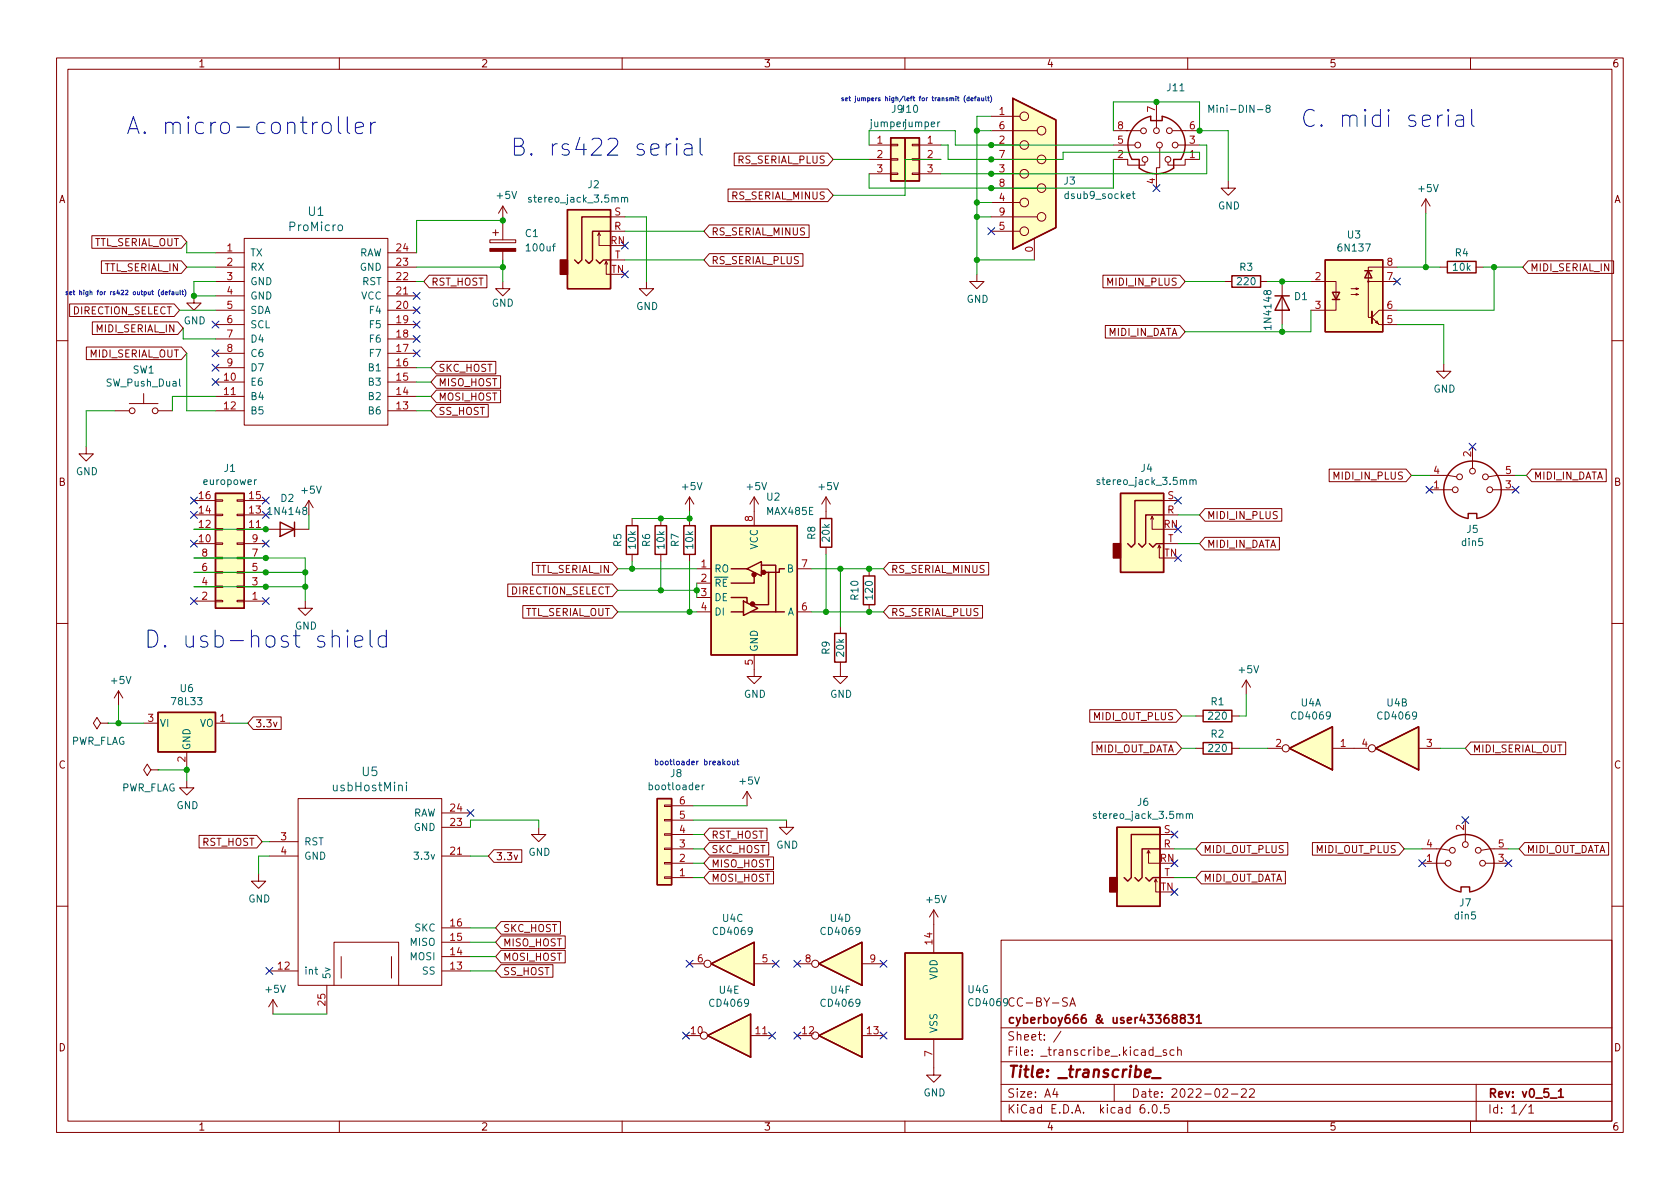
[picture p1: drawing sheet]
<svg xmlns="http://www.w3.org/2000/svg" width="297mm" height="210mm" viewBox="0 0 297 210" stroke-linecap="round" stroke-linejoin="round" font-family="sans-serif">
<g fill="none" stroke="#840000" stroke-width=".18">
<path d="M10 10.2h277v190.1h-277zM12 12.2h273v186.1h-273zM60 10.2v2M110 10.2v2M160 10.2v2M204.5 18v4.6M210 10.2v2M260 10.2v2M88.9 36.4v2.6M88.9 39.6v2.8M88.9 36.4l-.8 1.3M88.9 36.4l.8 1.3"/>
<path d="M107.9 38.3h2.6M125.4 39.8h17.7v2.2h-17.7l-.9-1.1zM128.7 33.4h17.7l.9 1.1-.9 1.1h-17.7zM129.8 27.1h16.6l.9 1.1-.9 1.1h-16.6zM153.7 30.7h3.8M153.7 28.2h3.8M153.7 25.6h3.8M157.5 30.6h1.2v.3h-1.2zM157.5 28.1h1.2v.2h-1.2zM157.5 25.5h1.2v.3h-1.2zM161.3 30.6h1.3v.3h-1.3zM161.3 28.1h1.3v.2h-1.3z"/>
<path d="M161.3 25.5h1.3v.3h-1.3zM162.6 30.7h3.8M162.6 28.2h3.8M162.6 25.6h3.8M175.3 38.3h8.1M175.3 35.8h5M175.3 33.3h8.1M175.3 30.7h5M175.3 28.2h8.1M175.3 25.6h5M175.3 23.1h8.1M175.3 20.6h5"/>
<path d="M196.8 28.2h2.6v1h3v-.5M196.8 25.6h3.9M196.8 23.1h4.9M204.5 30.7v2.6M205.1 26.2v3.5h-.6v1.1M207.3 23.1h4.8M208.3 25.6h3.8M212.1 28.2h-2.6v1h-3v-.5M217.2 32v1.3h1.2l-1.2 1.2-1.3-1.2h1.3M252.1 35.2l-.8 1.2M252.1 35.2v2.5M252.1 35.2l.8 1.2"/>
<path d="M12.3 53.7h18.5l.9 1.2-.9 1.1h-18.5zM16.2 41.7h15.9l.9 1.1-.9 1.1h-15.9zM16.3 56.9h15.1l1 1.1-1 1.1h-15.1zM17.9 46.1h14.2l.9 1.1-.9 1.1h-14.2zM34.3 52.3v1.3h1.3l-1.3 1.3-1.3-1.3h1.3M38.1 44.7h5.1M38.1 59.9h5.1M38.1 57.4h5.1M38.1 47.2h5.1M38.1 54.9h5.1M38.1 52.3h5.1M38.1 49.8h5.1"/>
<path d="M43.2 42.2h25.4v33h-25.4zM68.6 44.7h5.1M68.6 59.9h5.1M68.6 57.4h5.1M68.6 47.2h5.1M68.6 54.9h5.1M68.6 52.3h5.1M68.6 49.8h5.1M75.9 48.7h10.2v2.2h-10.2l-1-1.1zM86.6 42.4h4.6v.5h-4.6zM87.1 41.1h1M87.6 40.6v1.1"/>
<path d="M88.9 49.8v1.2h1.3l-1.3 1.3-1.3-1.3h1.3M88.9 44.4v2.8M105.7 41.7l.2-.6v2.3h2M105.9 41.1l.3 .6M106.9 46.7l.3-.5v2.3h.7M107.2 46.2l.2 .5M107.9 40.9h2.6M107.9 46h2.6M114.3 49.8v1.2h1.3l-1.3 1.3-1.3-1.3h1.3M125.4 44.9h16.6v2.2h-16.6l-.9-1.1zM172.7 48.5v1.3h1.3l-1.3 1.2-1.3-1.2h1.3M175.3 40.9h5"/>
<path d="M182.9 42.2v3.8M195 48.7h13.6l.9 1.1-.9 1.1h-13.6zM195.4 57.6h13.2l.9 1.1-.9 1.1h-13.2zM216.5 49.8h1.3M222.9 49.8h1.3M226.7 49.8v7.6M231.8 49.8h4.4v5.1h-4.4M238.9 52.1h1.3l-.4 .1v-.3l.4 .2M238.9 51h1.3l-.4 .2v-.3l.4 .1M241.9 49.8h5.1M242.7 56.3l1.1 1.1h3.2M243.2 57l.3-.2 .2 .5z"/>
<path d="M247 47.2h-5.1v8.9h.7M247 54.9h-3.2l-1.1 1.1M254.6 47.2h1.3M261 47.2h1.3M270.2 46.1h15.1v2.2h-15.1l-1-1.1zM10 60.2h2M15.2 79v1.3h1.3l-1.3 1.2-1.2-1.2h1.2M15.3 61.4h16.8l.9 1.1-.9 1.1h-16.8zM20.3 72.6h2.6M22.9 71.4h5M25.4 69.6v1.8M27.9 72.6h2.6"/>
<path d="M38.1 67.6h5.1M38.1 70.1h5.1M38.1 72.6h5.1M38.1 65h5.1M38.1 62.5h5.1M68.6 67.6h5.1M68.6 70.1h5.1M68.6 72.6h5.1M68.6 65h5.1M68.6 62.5h5.1M77.2 66.4h11.3v2.3h-11.3l-1-1.1zM77.2 69h11.3v2.2h-11.3l-1-1.1z"/>
<path d="M77.2 71.5h9.1v2.2h-9.1l-1-1.1zM77.2 63.9h10.5v2.2h-10.5l-1-1.1zM255.3 64.4v1.3h1.2l-1.2 1.2-1.3-1.2h1.3M260.3 79v3.8M285 60.2h2M34.3 96.1h3.8M34.3 93.6h3.8M34.3 91.1h3.8M34.3 88.5h3.8M34.3 98.7h3.8M38.1 88.4h1.3v.2h-1.3zM38.1 90.9h1.3v.3h-1.3z"/>
<path d="M38.1 93.5h1.3v.2h-1.3zM38.1 96h1.3v.3h-1.3zM38.1 98.5h1.3v.3h-1.3zM41.9 88.4h1.3v.2h-1.3zM41.9 90.9h1.3v.3h-1.3zM41.9 93.5h1.3v.2h-1.3zM41.9 96h1.3v.3h-1.3zM41.9 98.5h1.3v.3h-1.3zM43.2 96.1h3.8M43.2 93.6h11.4M43.2 91.1h3.8M43.2 88.5h3.8"/>
<path d="M43.2 98.7h3.8M54.6 88.5l-.8 1.3M54.6 88.5v2.6M54.6 88.5l.8 1.3M94.1 99.5h14.2l.9 1.1-.9 1.1h-14.2zM111.8 91.7v1.3M111.8 98v1.3M116.8 91.7v1.3M116.8 98v1.3M121.9 87.9v2.5M121.9 91.7v1.3M121.9 98v1.3"/>
<path d="M121.9 87.9l-.7 1.2M121.9 87.9l.8 1.2M133.3 87.9v5.1M133.3 87.9l-.7 1.2M133.3 87.9l.8 1.2M134.6 99.9h.1M146 87.9l-.7 1.2M146 87.9v3.8M146 96.8v1.2M146 87.9l.8 1.2M157.2 99.5h17.6v2.2h-17.6l-1-1.1zM203.5 91.8l.2-.5v2.3h2"/>
<path d="M203.7 91.3l.3 .5M204.7 96.9l.3-.5v2.3h.7M205 96.4l.2 .5M205.7 96.1h2.6M205.7 91.1h2.6M205.7 88.5h2.6M213 95h13.2v2.2h-13.2l-.9-1.1zM213 89.9h13.6v2.3h-13.6l-.9-1.1zM235 83h13.6l1 1.1-1 1.1h-13.6zM252.7 84.1h3.3l1.6 .2M252.7 86.6h4.1M263.9 86.6h4.1"/>
<path d="M268 84.1h-3.3l-1.6 .2M270.8 83h13.2v2.2h-13.2l-.9-1.1zM10 110.2h2M34.3 106.3h3.8M34.3 103.8h3.8M34.3 101.2h3.8M38.1 101.1h1.3v.2h-1.3zM38.1 103.6h1.3v.3h-1.3zM38.1 106.2h1.3v.2h-1.3zM41.9 101.1h1.3v.2h-1.3zM41.9 103.6h1.3v.3h-1.3zM41.9 106.2h1.3v.2h-1.3z"/>
<path d="M43.2 106.3h3.8M43.2 103.8h3.8M43.2 101.2h3.8M54 106.3v1.3h1.2l-1.2 1.2-1.3-1.2h1.3M89.8 103.3h18.5l.9 1.1-.9 1.1h-18.5zM92.4 107.1h15.9l.9 1.1-.9 1.1h-15.9zM123.2 100.6h2.5M123.2 103.1h2.5M123.2 105.7h2.5M123.2 108.2h2.5M133.3 115.8v3.8h1.3l-1.3 1.3-1.2-1.3h1.2M141 100.6h2.5"/>
<path d="M141 108.2h2.5M148.6 117.1v2.5h1.3l-1.3 1.3-1.3-1.3h1.3M148.6 110.7v1.3M153.7 100.6v1.2M153.7 106.9v1.3M157.2 107.1h16.5v2.2h-16.5l-1-1.1zM285 110.2h2M17.8 127.9l-.7-1-.6 1 .6 1 .7-1h1.2M19 127.9h.1M21 122.2l-.8 1.2M21 122.2v2.5M21 122.2l.7 1.2"/>
<path d="M25.4 127.9h2.5M26.7 136.1l-.7-1-.6 1 .6 1.1 .7-1.1h1.2M27.9 136.1h.1M33 138v1.3h1.3l-1.3 1.3-1.3-1.3h1.3M33 133v2.5M38.1 127.9h2.5M44.8 126.8h4.9v2.2h-4.9l-1-1.1zM132.1 139.9l-.8 1.3M132.1 139.9v2.6M132.1 139.9l.7 1.3M192.7 125.5h15.3l.9 1.1-.9 1.1h-15.3zM193.1 131.2h14.9l.9 1.1-.9 1.1h-14.9z"/>
<path d="M211.5 132.3h1.2M211.5 126.6h1.2M217.8 132.3h1.3M217.8 126.6h1.3M220.3 120.3l-.7 1.2M220.3 120.3v2.5M220.3 120.3l.8 1.2M224.2 132.3h2.5M235.6 132.3h6.3M250.8 132.3h3.8M260 131.2h16.8v2.2h-16.8l-.9-1.1zM35.2 147.7h10.2l1 1.1-1 1.1h-10.2z"/>
<path d="M45.7 154.6v1.2h1.3l-1.3 1.3-1.3-1.3h1.3M47.6 151.4h5.1M47.6 148.8h5.1M52.7 141.2h25.4v33h-25.4zM78.1 151.4h5.1M78.1 146.3h5.1M78.1 143.8h5.1M87.3 150.3h5v2.2h-5l-.9-1.1zM95.2 146.3v1.3h1.3l-1.3 1.2-1.2-1.2h1.2M117.5 142.4h1.2v.2h-1.2zM117.5 144.9h1.2v.3h-1.2zM117.5 147.4h1.2v.3h-1.2z"/>
<path d="M117.5 150h1.2v.2h-1.2zM117.5 152.5h1.2v.3h-1.2zM117.5 155.1h1.2v.2h-1.2zM118.7 152.6h3.9M118.7 150.1h3.9M118.7 147.6h3.9M118.7 155.2h3.9M118.7 145h3.9M118.7 142.5h3.9M125.4 146.5h10.2v2.2h-10.2l-.9-1.1zM125.4 151.5h11.4v2.3h-11.4l-.9-1.2zM125.4 149h10.5v2.2h-10.5l-.9-1.1z"/>
<path d="M125.4 154.1h11.4v2.2h-11.4l-.9-1.1zM139.1 145v1.3h1.2l-1.2 1.3-1.3-1.3h1.3M202.8 150.9l.3-.5v2.2h2M203.1 150.4l.2 .5M204.1 156l.2-.6v2.3h.8M204.3 155.4l.3 .6M205.1 150.1h2.5M205.1 147.6h2.5M205.1 155.2h2.5M212.4 154.1h14.9v2.2h-14.9l-.9-1.1zM212.4 149h15.3v2.2h-15.3l-.9-1.1zM232 149h15.3l1 1.1-1 1.1h-15.3z"/>
<path d="M251.5 150.1h3.3l1.5 .3M251.5 152.6h4M259.1 145v3.8M262.6 152.6h4.1M266.7 150.1h-3.3l-1.5 .3M269.6 149h14.8v2.2h-14.8l-1-1.1zM10 160.2h2M47.6 171.7h5.1M48.3 176.8l-.8 1.2M48.3 176.8v2.5M48.3 176.8l.7 1.2M57.8 174.2v5.1"/>
<path d="M59.1 174.2v-7.6h11.4v7.6M60.3 169.2v3.8M69.2 169.2v3.8M78.1 171.7h5.1M78.1 169.2h5.1M78.1 166.6h5.1M78.1 164.1h5.1M88.6 170.6h9.2v2.2h-9.2l-1-1.1zM88.6 163h10.5v2.2h-10.5l-1-1.1zM88.6 168h11.3v2.3h-11.3l-1-1.1zM88.6 165.5h11.3v2.2h-11.3l-1-1.1zM121.9 170.4h2.6"/>
<path d="M133.3 170.4h3.9M141 170.4h2.5M152.4 170.4h3.8M165.1 160.9l-.8 1.3M165.1 160.9v7.6M165.1 160.9l.8 1.3M177 166.3h108v32h-108zM188.7 176.5l-.6-.1-.2 .3 .1 .4 .6 .3v.4l-.2 .1h-.5M189.1 177.9l.5-1.5 .5 1.5M189.3 177.5h.7M285 160.2h2M60 198.3v2"/>
<path d="M110 198.3v2M121.3 183.1h2.5M132.7 183.1h3.8M141 183.1h2.5M152.4 183.1h3.8M160 198.3v2M165.1 183.8v6.3h1.3l-1.3 1.3-1.3-1.3h1.3M177 194.8h108M177 191.8h108M177 187.8h108M177 181.8h108M186.5 192.5l-.4 1h1"/>
<path d="M186.9 193v1M187.6 182.4l-1.3 1.9M197 191.8v3M202.3 195.3a.59 .59 0 0 0-.7 .7v.5l.1 .3h.4l.3-.1v-.5l-.1-.2-.4-.1-.3 .3M203.1 196.7v.1M203.9 195.4l.2-.1a.81 .81 0 0 1 .6 .7 .81 .81 0 0 1-.3 .8h-.2a.81 .81 0 0 1-.6-.6 .81 .81 0 0 1 .3-.8zM204.2 186.8h1.2M205.2 196.7v.1M206.2 185.7l-.3-.1-.3 .2 .1 .3 .5 .1v.4h-.6M206.6 195.3h-.7v.7l.2-.1 .5 .1 .1 .2-.1 .5-.2 .1-.5-.1M207.6 185.7l-.5-.1-.2 .3v.4l.1 .3h.6M208.2 185.8l.2-.2 .4 .1 .1 .9"/>
<path d="M208.2 185.1v1.5M210 198.3v2M216.2 192.7l.6-.2 .2 .2 .1 .3-1 1h1M217.7 193.5h1.2M219.5 192.7l.6-.2 .2 .2 .1 .3-1 1h1M220.9 192.7l.6-.2 .2 .2 .1 .3-.9 1h.9M260 198.3v2M261 191.8v6.5M269.9 195.3l-1.3 1.9M270.3 195.8l.4-.5v1.5M270.3 196.8h.9"/>
<circle cx="181.1" cy="20.6" r=".76"/>
<circle cx="181.1" cy="35.8" r=".76"/>
<circle cx="181.1" cy="30.7" r=".76"/>
<circle cx="181.1" cy="25.6" r=".76"/>
<circle cx="184.1" cy="38.3" r=".76"/>
<circle cx="184.1" cy="23.1" r=".76"/>
<circle cx="184.1" cy="33.3" r=".76"/>
<circle cx="184.1" cy="28.2" r=".76"/>
<circle cx="201.2" cy="25.6" r=".51"/>
<circle cx="202.2" cy="23.1" r=".51"/>
<circle cx="202.4" cy="28.2" r=".51"/>
<circle cx="204.5" cy="23.1" r=".51"/>
<circle cx="205" cy="25.6" r=".51"/>
<circle cx="206.5" cy="28.2" r=".51"/>
<circle cx="206.8" cy="23.1" r=".51"/>
<circle cx="207.8" cy="25.6" r=".51"/>
<circle cx="181.1" cy="40.9" r=".76"/>
<circle cx="241.9" cy="49.8" r=".13"/>
<circle cx="23.4" cy="72.6" r=".51"/>
<circle cx="27.4" cy="72.6" r=".51"/>
<circle cx="257.3" cy="86.6" r=".51"/>
<circle cx="258.1" cy="84.3" r=".51"/>
<circle cx="260.3" cy="83.3" r=".51"/>
<circle cx="262.6" cy="84.3" r=".51"/>
<circle cx="263.4" cy="86.6" r=".51"/>
<circle cx="227.3" cy="132.3" r=".63"/>
<circle cx="242.6" cy="132.3" r=".63"/>
<circle cx="256" cy="152.6" r=".51"/>
<circle cx="256.8" cy="150.4" r=".51"/>
<circle cx="259.1" cy="149.3" r=".51"/>
<circle cx="261.4" cy="150.4" r=".51"/>
<circle cx="262.1" cy="152.6" r=".51"/>
<circle cx="125.1" cy="170.4" r=".63"/>
<circle cx="144.1" cy="170.4" r=".63"/>
<circle cx="124.5" cy="183.1" r=".63"/>
<circle cx="144.1" cy="183.1" r=".63"/>
</g>
<path d="M210.1 179.4h.9l-.5 .6 .4 .1v.7l-.2 .1h-.4l-.2-.1M211.6 179.9l.4-.5v1.5M207.6 180.1l-.3-.3v-.2l.3-.2 .4 .1 .1 .2v.2l-.7 .2-.1 .3v.4l.3 .1h.4l.1-.3v-.2l-.3-.3M209 180.1l-.3-.3 .1-.2 .2-.2 .4 .1 .2 .2-.1 .2-.7 .2-.1 .3 .1 .4 .2 .1h.3l.3-.3-.1-.4-.2-.1M211.6 180.9h.8M275.6 193l.4-.5v1.5M275.6 194h.8" fill="none" stroke="#840000" stroke-width=".3"/>
<path d="M202.5 189.8l.9-.2v-.4l-.2-.1-.6 .1-.2 1 .3 .3 .5-.1M203.7 190.7h1.5" fill="none" stroke="#840000" stroke-width=".4"/>
<g fill="#ffffc2" stroke="#ffffc2" stroke-width=".18">
<path d="M38.1 87.2h5.1v20.4h-5.1z"/>
<path d="M198.1 87.2h7.6v14h-7.6z"/>
<path d="M100.3 37.1h7.6v13.9h-7.6z"/>
<path d="M234.3 46h10.2v12.7h-10.2z"/>
<path d="M228 132.3l7.6-3.8v7.6z"/>
<path d="M243.2 132.3l7.6-3.8v7.6z"/>
<path d="M125.7 93h15.3v22.8h-15.3z"/>
<path d="M179.1 17.4l7.6 3.8v19.1l-7.6 3.8z"/>
<path d="M160 24.4h2.6v7.6h-2.6z"/>
<path d="M157.5 24.4h2.5v7.6h-2.5z"/>
<path d="M125.7 170.4l7.6-3.8v7.6z"/>
<path d="M144.8 183.1l7.6-3.8v7.6z"/>
<path d="M144.8 170.4l7.6-3.8v7.6z"/>
<path d="M197.5 146.3h7.6v14h-7.6z"/>
<path d="M116.2 141.2h2.5v15.3h-2.5z"/>
<path d="M27.9 126h10.2v7h-10.2z"/>
<path d="M125.1 183.1l7.6-3.8v7.6z"/>
<path d="M160 168.5h10.2v15.3h-10.2z"/>
</g>
<g fill="none" stroke="#840000" stroke-width=".25">
<path d="M179.1 17.4l7.6 3.8v19.1l-7.6 3.8zM100.3 37.1h7.6v13.9h-7.6zM107.9 38.3h-5v7.7l-.7 .6-.6-.6M157.5 24.4h2.5v7.6h-2.5zM160 24.4h2.6v7.6h-2.6zM200.8 22.1l1-.9 1.7-.6v.7h2v-.7a5 5 0 0 1 3.3 7.6h-1.3v1.5a5.1 5.1 0 0 1-6.1 0v-1.5h-1.3a5.1 5.1 0 0 1 .7-6.1zM105.4 46l.6 .6 .7-.6h1.2M107.9 40.9h-3.1v5.1l-.7 .6-.6-.6M217.8 48.8h5.1v2h-5.1zM225.4 52.3h2.6M226.7 52.3l1.3 2.6h-2.6zM234.3 46h10.2v12.7h-10.2z"/>
<path d="M235.6 51.7h1.3l-.7 1.3zM235.6 53h1.3M241.3 47.9h1.3M241.9 47.9l.7 1.2h-1.3zM255.9 46.2h5.1v2.1h-5.1zM38.1 87.2h5.1v20.4h-5.1zM49.5 92.3l2.6 1.3-2.6 1.3zM52.1 92.3v2.6M110.7 93h2.1v5h-2.1zM115.8 93h2.1v5h-2.1zM120.9 93h2v5h-2zM125.7 93h15.3v22.8h-15.3z"/>
<path d="M134.6 99.9h2.6v8.3M145 91.7h2.1v5.1h-2.1zM198.1 87.2h7.6v14h-7.6zM203.2 96.1l.6 .7 .7-.7h1.2M205.7 91.1h-3.1v5l-.7 .7-.6-.7M205.7 88.5h-5v7.6l-.7 .7-.6-.7M259.6 91.7a5.1 5.1 0 0 1-3.5-7.8 5.1 5.1 0 0 1 8.5 0 5.1 5.1 0 0 1-3.5 7.8M259.6 91.6v-.8h1.5v.8M129.3 105.7h2.8v.9M129.3 108.2h2.1M129.3 100.6h2.8M131.4 106.3l2.6 1.3-2.6 1.2z"/>
<path d="M132.1 100.6l2.5-1.3v2.5zM132.7 108.2h6M133.3 101.8v1.3h-4M135.9 101.2v5.7h-2.6M138.7 100.6h-.9v.6h-2.5M147.6 112h2v5.1h-2zM152.7 101.8h2v5.1h-2zM27.9 126h10.2v7h-10.2zM212.7 131.3h5.1v2h-5.1zM212.7 125.6h5.1v2h-5.1zM228 132.3l7.6-3.8v7.6zM243.2 132.3l7.6-3.8v7.6z"/>
<path d="M116.2 141.2h2.5v15.3h-2.5zM197.5 146.3h7.6v14h-7.6zM202.6 155.2l.6 .6 .6-.6h1.3M205.1 150.1h-3.2v5.1l-.6 .6-.6-.6M205.1 147.6h-5.1v7.6l-.6 .6-.6-.6M258.3 157.7a5.1 5.1 0 0 1-3.5-7.8 5.1 5.1 0 0 1 8.6 0 5.1 5.1 0 0 1-3.6 7.8M258.3 157.6v-.8h1.5v.8M125.7 170.4l7.6-3.8v7.6zM144.8 170.4l7.6-3.8v7.6zM160 168.5h10.2v15.3h-10.2zM125.1 183.1l7.6-3.8v7.6zM144.8 183.1l7.6-3.8v7.6z"/>
</g>
<g fill="none" stroke="#006464" stroke-width=".18">
<path d="M213.7 19.9v-1.3l.5 .9 .4-.9v1.3M224.1 19.1l-.3-.2 .1-.2 .2-.1 .3 .1 .2 .1-.1 .2-.5 .2-.2 .2 .1 .4 .2 .1 .3-.1 .2-.2v-.2l-.3-.3M59.8 39.9l.3-.1 .4 .1 .1 .6-.2 .2-.3 .1-.3-.2zM93.9 35l-.3-.1-.2 .2 .1 .2 .4 .1v.3h-.5M109.9 35l.2-.1 .3 .1v.7M110.4 35.1l.2-.2 .3 .1 .1 .7M166.2 21.6l-.4 .2M200.2 34.3h.5M200.4 33.8v1.1l.3 .2M31.7 67v1.1l.2 .2M45.4 84.8l-.4 .3M194.4 84.9l-.3-.1-.2 .2 .1 .2 .4 .1v.3h-.5"/>
<path d="M210.4 85l.2-.2 .3 .1v.8M210.9 85l.2-.2 .3 .1 .1 .8M71.9 138.3v.2M71.9 138.8v1.1M124.2 138.8v.9M124.5 138.8l-.3 .3M193.8 144l-.3-.1-.2 .2 .1 .2 .4 .1v.3h-.5M209.8 144l.1-.1 .3 .1 .1 .7M210.3 144.1l.2-.2 .3 .1v.7"/>
</g>
<g fill="#840000" stroke="#840000" stroke-width=".25">
<path d="M196.8 96.1h1.3v2.6h-1.3z"/>
<path d="M99.1 46h1.2v2.5h-1.2z"/>
<path d="M196.2 155.2h1.3v2.5h-1.3z"/>
<circle cx="133" cy="106.8" r=".36"/>
<circle cx="133.3" cy="101.6" r=".36"/>
<circle cx="135" cy="101.2" r=".36"/>
</g>
<path d="M86.6 43.9h4.6v.5h-4.6z" fill="#840000" stroke="#840000" stroke-width=".18"/>
<path d="M242.6 55.1v2" fill="none" stroke="#840000" stroke-width=".36"/>
<g fill="none" stroke="#0000c2" stroke-width=".18">
<path d="M169.3 17.3h.3M169.4 17v.7l.2 .1M170.7 16.9a.92 .92 0 0 0 0 1.2M171.3 17.3h-.2l-.1 .1v.4h.3M171.3 17v.8M171.7 17.6l.4-.1-.1-.2-.3 .1v.4h.3M172.3 17.3h.3M172.6 17l-.2 .1v.7M172.9 17.3h.3v.5M173.2 17.5l-.4 .1 .1 .2h.3M173.6 17.3v.5l.3-.1M173.9 17.3v.5"/>
<path d="M174.3 17v.7l.1 .1M174.6 17.3h.3M174.7 17v.7l.2 .1M175.1 16.9a.92 .92 0 0 1 0 1.2M256.1 19.4l-.2 .1 .2 .1 .1-.1-.1-.1v.2M260.2 19.4v2.5l.1 .3 .3 .2M57.3 21.8a.81 .81 0 0 1 1.3 .4v.9a.81 .81 0 0 1-.8 .5 .81 .81 0 0 1-.8-.5v-.9zM59.8 20.6v2.6l.2 .3 .3 .1M61.4 20.6v2.6l.2 .3 .2 .1M62.8 22.6l1.5-.3-.2-.5-.3-.2h-.5l-.3 .2-.2 .3v1.1l.2 .3 .3 .1h.5l.3-.1M65.5 21.6v2M66.4 21.6a.77 .77 0 0 0-.9 .6"/>
<path d="M118.6 25.4a.77 .77 0 0 0-.8 .6M119.6 24.4l-.1 .2 .1 .1 .2-.1-.2-.2v.3M119.6 25.4v2M121.1 25.6l.3-.2h.5l.3 .2 .2 .3v1.5M122.4 26.1l-.3 .2h-.7a.59 .59 0 0 0-.5 .6 .59 .59 0 0 0 .5 .5h.7l.3-.1M123.8 24.4v2.6l.1 .3 .3 .1M256.1 20.4v2M257.5 20.5l.3-.1h.5l.3 .1 .2 .3v1.6M258.8 21.1l-.3 .1h-.7a.59 .59 0 0 0-.5 .6 .59 .59 0 0 0 .5 .6h.7l.3-.2M28.2 51.2a.92 .92 0 0 0 0 1.2M28.9 51.6h-.3l-.1 .1 .1 .4h.3M28.9 51.3v.8"/>
<path d="M29.2 51.8h.4v-.2l-.4 .1 .1 .4h.3M29.8 51.6h.3M30.1 51.3l-.2 .1v.7M30.4 51.6h.3v.5M30.7 51.8l-.3 .1 .1 .2h.2M31.1 51.6l.1 .5 .3-.1M31.5 51.6v.5M31.8 51.3v.7l.2 .1M32.2 51.6h.3M32.3 51.3v.7l.2 .1M32.6 51.2a.92 .92 0 0 1 0 1.2M61.4 111.4l-.1 .2 .1 .1 .2-.1-.2-.2v.3"/>
<path d="M61.4 112.4v2M62.7 113.4l1.5-.3-.2-.5-.3-.2h-.5l-.3 .2-.2 .3v1.1l.2 .3 .3 .1h.5l.3-.1M65.4 111.4v2.6l.2 .3 .3 .1M68.3 112.6l-.3-.2h-.6l-.2 .2-.3 .4v.9l.3 .4 .2 .1h.6l.3-.1M68.3 111.4v3M128.6 134.7l.2-.1 .2 .1v.5h-.4zM129.5 134.6l.1 .6h.3M129.9 134.6v.7M130.3 134.6h.3M130.4 134.3v.8l.2 .2"/>
</g>
<g fill="none" stroke="#009600" stroke-width=".18">
<path d="M88.9 39h-15.2v5.7M88.9 38.3v1.3M110.5 38.3h3.8v11.5M147.3 28.2h6.4M153.7 25.6v-2.5h15.2v2.5h27.9M166.4 28.2h-6.4v6.3h-12.7M166.4 25.6h1.2v2.6h20.4v-1.3h24.1v1.3M172.7 38.3h2.6M172.7 35.8h2.6M172.7 23.1h2.6M175.3 20.6h-2.6v27.9M196.8 28.2v5.1h-43.1v-2.6"/>
<path d="M196.8 23.1v-5.1h15.3v5.1h5.1v8.9M212.1 25.6h1.3v5.1h-47M252.1 37.7v9.5M31.7 54.9h6.4M32.4 58v1.9h5.7M33 47.2h5.1M33 42.8v1.9h5.1M38.1 49.8h-3.8v2.5h3.8M73.7 47.2h15.2M73.7 49.8h1.2M88.9 46v3.8M110.5 40.9h14"/>
<path d="M110.5 46h14M172.7 46h10.2M209.5 49.8h7M224.2 49.8h7.6M226.7 57.4v1.3M231.8 54.9v3.8h-22.3M247 47.2h7.6M247 57.4h8.3v7M262.3 47.2h6.9M264.2 47.2v7.7h-17.2M20.3 72.6h-5.1v6.4M33 62.5v10.1h5.1"/>
<path d="M38.1 70.1h-7.6v2.5M73.7 72.6h2.5M73.7 70.1h2.5M73.7 65h2.5M73.7 67.6h2.5M34.3 98.7h19.7v7.6M34.3 93.6h12.7M54.6 91.1v2.5M111.8 99.3v1.3M116.8 99.3v5.1M121.9 90.4v1.3h-10.1M121.9 99.3v8.9"/>
<path d="M146 98v10.2M208.3 91.1h3.8M208.3 96.1h3.8M249.6 84.1h3.1M268 84.1h1.9M34.3 103.8h19.7M34.3 101.2h19.7M109.2 100.6h14M109.2 108.2h14M109.2 104.4h14M123.2 103.1v2.6M143.5 100.6h12.7"/>
<path d="M143.5 108.2h12.7M148.6 100.6v10.1M19 127.9h6.4M21 124.7v3.2M27.9 136.1h5.1M33 135.5v2.5M40.6 127.9h3.2M208.9 126.6h2.6M208.9 132.3h2.6M219.1 132.3h5.1M220.3 122.8v3.8h-1.2M254.6 132.3h4.5"/>
<path d="M46.4 148.8h1.2M47.6 151.4h-1.9v3.2M83.2 151.4h3.2M83.2 146.3v-1.3h12v1.3M122.6 150.1h1.9M122.6 155.2h1.9M122.6 145h16.5M122.6 147.6h1.9M122.6 142.5h9.5M122.6 152.6h1.9M207.6 150.1h3.9M207.6 155.2h3.9"/>
<path d="M248.3 150.1h3.2M266.7 150.1h1.9M48.3 179.3h9.5M83.2 171.7h4.4M83.2 169.2h4.4M83.2 164.1h4.4M83.2 166.6h4.4"/>
</g>
<g fill="none" stroke="#000084" stroke-width=".18">
<path d="M203.9 32.7l1.2 1.2M205.1 32.7l-1.2 1.2M37.5 56.8l1.2 1.2M38.7 56.8l-1.2 1.2M73.1 59.3l1.2 1.2M73.1 54.2l1.2 1.3M73.1 51.7l1.2 1.2M73.1 56.8l1.2 1.2M74.3 59.3l-1.2 1.2M74.3 54.2l-1.2 1.3M74.3 51.7l-1.2 1.2M74.3 56.8l-1.2 1.2"/>
<path d="M109.9 47.9l1.2 1.2M109.9 42.8l1.2 1.2M111.1 47.9l-1.2 1.2M111.1 42.8l-1.2 1.2M174.7 40.3l1.2 1.2M175.9 40.3l-1.2 1.2M246.4 49.2l1.2 1.2M247.6 49.2l-1.2 1.2M37.5 66.9l1.2 1.3M37.5 61.9l1.2 1.2M37.5 64.4l1.2 1.2M38.7 66.9l-1.2 1.3"/>
<path d="M38.7 61.9l-1.2 1.2M38.7 64.4l-1.2 1.2M73.1 61.9l1.2 1.2M74.3 61.9l-1.2 1.2M259.7 78.4l1.3 1.2M261 78.4l-1.3 1.2M33.7 90.4l1.2 1.3M33.7 87.9l1.2 1.2M33.7 95.5l1.2 1.2M34.9 90.4l-1.2 1.3M34.9 87.9l-1.2 1.2M34.9 95.5l-1.2 1.2"/>
<path d="M46.4 95.5l1.2 1.2M46.4 87.9l1.2 1.2M46.4 90.4l1.2 1.3M47.6 95.5l-1.2 1.2M47.6 87.9l-1.2 1.2M47.6 90.4l-1.2 1.3M207.7 87.9l1.2 1.2M207.7 93l1.2 1.2M207.7 98.1l1.2 1.2M208.9 87.9l-1.2 1.2M208.9 93l-1.2 1.2M208.9 98.1l-1.2 1.2"/>
<path d="M252.1 86l1.2 1.2M253.3 86l-1.2 1.2M267.4 86l1.2 1.2M268.6 86l-1.2 1.2M33.7 105.7l1.2 1.2M34.9 105.7l-1.2 1.2M46.4 105.7l1.2 1.2M47.6 105.7l-1.2 1.2M82.6 143.1l1.2 1.3M83.8 143.1l-1.2 1.3M207 157.1l1.3 1.2M207 147l1.3 1.2"/>
<path d="M207 152l1.3 1.3M208.3 157.1l-1.3 1.2M208.3 147l-1.3 1.2M208.3 152l-1.3 1.3M250.9 152l1.2 1.3M252.1 152l-1.2 1.3M258.5 144.4l1.2 1.2M259.7 144.4l-1.2 1.2M266.1 152l1.2 1.3M267.3 152l-1.2 1.3M47 171.1l1.2 1.2M48.2 171.1l-1.2 1.2"/>
<path d="M121.3 169.8l1.2 1.2M122.5 169.8l-1.2 1.2M136.6 169.8l1.2 1.2M137.8 169.8l-1.2 1.2M140.4 169.8l1.2 1.2M141.6 169.8l-1.2 1.2M155.6 169.8l1.2 1.2M156.8 169.8l-1.2 1.2M120.7 182.5l1.2 1.2M121.9 182.5l-1.2 1.2M135.9 182.5l1.2 1.2M137.1 182.5l-1.2 1.2"/>
<path d="M140.4 182.5l1.2 1.2M141.6 182.5l-1.2 1.2M155.6 182.5l1.2 1.2M156.8 182.5l-1.2 1.2"/>
</g>
<g fill="#009600" stroke="#009600" stroke-width=".18">
<circle cx="252.1" cy="47.2" r=".46"/>
<circle cx="264.2" cy="47.2" r=".46"/>
<circle cx="226.7" cy="58.7" r=".46"/>
<circle cx="226.7" cy="49.8" r=".46"/>
<circle cx="172.7" cy="35.8" r=".46"/>
<circle cx="123.2" cy="104.4" r=".46"/>
<circle cx="121.9" cy="91.7" r=".46"/>
<circle cx="146" cy="108.2" r=".46"/>
<circle cx="153.7" cy="108.2" r=".46"/>
<circle cx="121.9" cy="108.2" r=".46"/>
<circle cx="148.6" cy="100.6" r=".46"/>
<circle cx="172.7" cy="46" r=".46"/>
<circle cx="153.7" cy="100.6" r=".46"/>
<circle cx="172.7" cy="23.1" r=".46"/>
<circle cx="172.7" cy="38.3" r=".46"/>
<circle cx="175.3" cy="25.6" r=".46"/>
<circle cx="175.3" cy="28.2" r=".46"/>
<circle cx="175.3" cy="33.3" r=".46"/>
<circle cx="175.3" cy="30.7" r=".46"/>
<circle cx="212.1" cy="23.1" r=".46"/>
<circle cx="204.5" cy="18" r=".46"/>
<circle cx="47" cy="93.6" r=".46"/>
<circle cx="47" cy="98.7" r=".46"/>
<circle cx="34.3" cy="52.3" r=".46"/>
<circle cx="47" cy="103.8" r=".46"/>
<circle cx="33" cy="136.1" r=".46"/>
<circle cx="54" cy="103.8" r=".46"/>
<circle cx="47" cy="101.2" r=".46"/>
<circle cx="21" cy="127.9" r=".46"/>
<circle cx="88.9" cy="39" r=".46"/>
<circle cx="88.9" cy="47.2" r=".46"/>
<circle cx="111.8" cy="100.6" r=".46"/>
<circle cx="116.8" cy="91.7" r=".46"/>
<circle cx="54" cy="101.2" r=".46"/>
<circle cx="116.8" cy="104.4" r=".46"/>
</g>
<g font-size="4.2" fill="#0000c2">
<text x="22.2" y="23.8">A. micro-controller</text>
<text x="229.9" y="22.5">C. midi serial</text>
<text x="90.2" y="27.6">B. rs422 serial</text>
<text x="25.4" y="114.6">D. usb-host shield</text>
</g>
<text font-size="2.8" fill="#840000" x="178" y="190.6">Title: _transcribe_</text>
<g font-size="2.1" fill="#006464">
<text x="51.3" y="40.9">ProMicro</text>
<text x="54.5" y="38.2">U1</text>
<text x="64" y="137.2">U5</text>
<text x="59" y="139.9">usbHostMini</text>
</g>
<g font-size="2.1" fill="#840000">
<text x="178" y="178">CC-BY-SA</text>
<text x="178" y="184">Sheet: /</text>
<text x="178" y="181">cyberboy666 &amp; user43368831</text>
<text x="178" y="186.7">File: _transcribe_.kicad_sch</text>
<text x="178" y="196.9">KiCad E.D.A. kicad 6.0.5</text>
<text x="178" y="194.1">Size: A4</text>
<text x="200" y="194.1">Date: 2022-02-22</text>
<text x="263" y="194.1">Rev: v0_5_1</text>
<text x="263" y="196.9">Id: 1/1</text>
</g>
<g font-size="1.8" fill="#840000">
<text x="35" y="11.9">1</text>
<text x="85" y="11.9">2</text>
<text x="135" y="11.9">3</text>
<text x="185" y="11.9">4</text>
<text x="235" y="11.9">5</text>
<text x="285" y="11.9">6</text>
<text x="130.4" y="28.9">RS_SERIAL_PLUS</text>
<text x="10.3" y="35.9">A</text>
<text x="129.4" y="35.3">RS_SERIAL_MINUS</text>
<text x="285.3" y="35.9">A</text>
<text x="125.7" y="41.6">RS_SERIAL_MINUS</text>
<text x="16.3" y="43.5">TTL_SERIAL_OUT</text>
<text x="18.3" y="48">TTL_SERIAL_IN</text>
<text x="125.7" y="46.7">RS_SERIAL_PLUS</text>
<text x="270.5" y="48">MIDI_SERIAL_IN</text>
<text x="76.2" y="50.5">RST_HOST</text>
<text x="196.1" y="50.5">MIDI_IN_PLUS</text>
<text x="12.8" y="55.6">DIRECTION_SELECT</text>
<text x="17.2" y="58.8">MIDI_SERIAL_IN</text>
<text x="195.9" y="59.4">MIDI_IN_DATA</text>
<text x="15.8" y="63.2">MIDI_SERIAL_OUT</text>
<text x="77.5" y="65.7">SKC_HOST</text>
<text x="77.5" y="68.3">MISO_HOST</text>
<text x="77.5" y="70.8">MOSI_HOST</text>
<text x="77.5" y="73.4">SS_HOST</text>
<text x="10.3" y="85.9">B</text>
<text x="236.1" y="84.8">MIDI_IN_PLUS</text>
<text x="271.1" y="84.8">MIDI_IN_DATA</text>
<text x="285.3" y="85.9">B</text>
<text x="213.4" y="91.8">MIDI_IN_PLUS</text>
<text x="94.5" y="101.3">TTL_SERIAL_IN</text>
<text x="157.5" y="101.3">RS_SERIAL_MINUS</text>
<text x="213.4" y="96.9">MIDI_IN_DATA</text>
<text x="90.3" y="105.1">DIRECTION_SELECT</text>
<text x="92.5" y="108.9">TTL_SERIAL_OUT</text>
<text x="157.5" y="108.9">RS_SERIAL_PLUS</text>
<text x="45.1" y="128.6">3.3v</text>
<text x="193.5" y="127.3">MIDI_OUT_PLUS</text>
<text x="10.3" y="135.9">C</text>
<text x="193.3" y="133.1">MIDI_OUT_DATA</text>
<text x="260.3" y="133.1">MIDI_SERIAL_OUT</text>
<text x="285.3" y="135.9">C</text>
<text x="35.7" y="149.6">RST_HOST</text>
<text x="125.7" y="148.3">RST_HOST</text>
<text x="87.6" y="152.1">3.3v</text>
<text x="125.7" y="153.4">MISO_HOST</text>
<text x="125.7" y="150.8">SKC_HOST</text>
<text x="125.7" y="155.9">MOSI_HOST</text>
<text x="212.7" y="155.9">MIDI_OUT_DATA</text>
<text x="212.7" y="150.8">MIDI_OUT_PLUS</text>
<text x="232.9" y="150.8">MIDI_OUT_PLUS</text>
<text x="269.9" y="150.8">MIDI_OUT_DATA</text>
<text x="88.9" y="164.8">SKC_HOST</text>
<text x="88.9" y="167.3">MISO_HOST</text>
<text x="88.9" y="172.4">SS_HOST</text>
<text x="88.9" y="169.9">MOSI_HOST</text>
<text x="10.3" y="185.9">D</text>
<text x="285.3" y="185.9">D</text>
<text x="35" y="199.9">1</text>
<text x="85" y="199.9">2</text>
<text x="135" y="199.9">3</text>
<text x="185" y="199.9">4</text>
<text x="235" y="199.9">5</text>
<text x="285" y="199.9">6</text>
</g>
<g font-size="1.8" fill="#006464">
<text x="206.4" y="16.1">J11</text>
<text x="154" y="22.5">jumper jumper</text>
<text x="157.7" y="19.9">J9J10</text>
<text x="214.8" y="19.9">Mini-DIN-8</text>
<text x="87.9" y="35.2">+5V</text>
<text x="94.1" y="35.8">stereo_jack_3.5mm</text>
<text x="104" y="33.3">J2</text>
<text x="188.1" y="32.6">J3</text>
<text x="188.5" y="35.2">dsub9_socket</text>
<text x="250.9" y="34">+5V</text>
<text x="92.9" y="41.9">C1</text>
<text x="215.3" y="37">GND</text>
<text x="44.2" y="45.3">TX</text>
<text x="44.2" y="47.9">RX</text>
<text x="63.3" y="45.3">RAW</text>
<text x="63.6" y="47.9">GND</text>
<text x="93.2" y="44.4">100uf</text>
<text x="219.2" y="47.9">R3</text>
<text x="236.8" y="44.5">6N137</text>
<text x="238.3" y="42.2">U3</text>
<text x="257" y="47.9">10k</text>
<text x="257.3" y="45.3">R4</text>
<text x="44.2" y="50.4">GND</text>
<text x="44.2" y="53">GND</text>
<text x="63.8" y="53">VCC</text>
<text x="64" y="50.4">RST</text>
<text x="170.9" y="53.5">GND</text>
<text x="218.9" y="50.4">220</text>
<text x="228.9" y="53.1">D1</text>
<text x="32.5" y="57.3">GND</text>
<text x="44.2" y="55.5">SDA</text>
<text x="44.2" y="58">SCL</text>
<text x="65.5" y="58">F5</text>
<text x="65.5" y="55.5">F4</text>
<text x="86.9" y="54.2">GND</text>
<text x="112.5" y="54.8">GND</text>
<text x="224.8" y="57.9" transform="rotate(-90 224.8 57.9)">1N4148</text>
<text x="44.2" y="60.6">D4</text>
<text x="44.2" y="63.1">C6</text>
<text x="44.2" y="65.7">D7</text>
<text x="65.3" y="65.7">B1</text>
<text x="65.5" y="63.1">F7</text>
<text x="65.5" y="60.6">F6</text>
<text x="18.9" y="68.3">SW_Push_Dual</text>
<text x="23.5" y="66">SW1</text>
<text x="44.2" y="68.2">E6</text>
<text x="44.2" y="70.7">B4</text>
<text x="65.3" y="70.7">B2</text>
<text x="65.3" y="68.2">B3</text>
<text x="253.4" y="69.4">GND</text>
<text x="44.2" y="73.3">B5</text>
<text x="65.3" y="73.3">B6</text>
<text x="39.7" y="83.4">J1</text>
<text x="201.8" y="83.4">J4</text>
<text x="13.4" y="84">GND</text>
<text x="36.1" y="85.7">europower</text>
<text x="49.7" y="88.7">D2</text>
<text x="53.4" y="87.3">+5V</text>
<text x="120.7" y="86.7">+5V</text>
<text x="132.1" y="86.7">+5V</text>
<text x="135.6" y="88.5">U2</text>
<text x="144.8" y="86.7">+5V</text>
<text x="194.6" y="85.7">stereo_jack_3.5mm</text>
<text x="47.7" y="91.1">1N4148</text>
<text x="135.7" y="91.1">MAX485E</text>
<text x="144.1" y="95.4" transform="rotate(-90 144.1 95.4)">R8</text>
<text x="146.7" y="95.7" transform="rotate(-90 146.7 95.7)">20k</text>
<text x="259.4" y="94.2">J5</text>
<text x="109.9" y="96.6" transform="rotate(-90 109.9 96.6)">R5</text>
<text x="112.4" y="97" transform="rotate(-90 112.4 97)">10k</text>
<text x="114.9" y="96.6" transform="rotate(-90 114.9 96.6)">R6</text>
<text x="117.5" y="97" transform="rotate(-90 117.5 97)">10k</text>
<text x="120" y="96.6" transform="rotate(-90 120 96.6)">R7</text>
<text x="122.6" y="97" transform="rotate(-90 122.6 97)">10k</text>
<text x="126.2" y="101.2">RO</text>
<text x="134" y="97.2" transform="rotate(-90 134 97.2)">VCC</text>
<text x="139.2" y="101.2">B</text>
<text x="258.5" y="96.5">din5</text>
<text x="126.2" y="103.8">~{RE}</text>
<text x="126.2" y="106.3">DE</text>
<text x="151.8" y="106" transform="rotate(-90 151.8 106)">R10</text>
<text x="154.3" y="105.9" transform="rotate(-90 154.3 105.9)">120</text>
<text x="52.1" y="111.3">GND</text>
<text x="126.2" y="108.8">DI</text>
<text x="139.2" y="108.8">A</text>
<text x="134" y="115.3" transform="rotate(-90 134 115.3)">GND</text>
<text x="146.7" y="115.7" transform="rotate(-90 146.7 115.7)">R9</text>
<text x="149.2" y="116" transform="rotate(-90 149.2 116)">20k</text>
<text x="219.1" y="119">+5V</text>
<text x="19.7" y="120.9">+5V</text>
<text x="30.5" y="124.7">78L33</text>
<text x="31.9" y="122.4">U6</text>
<text x="131.5" y="123.4">GND</text>
<text x="146.8" y="123.4">GND</text>
<text x="214.1" y="124.7">R1</text>
<text x="230" y="124.9">U4A</text>
<text x="245.2" y="124.9">U4B</text>
<text x="12.5" y="131.7">PWR_FLAG</text>
<text x="28.2" y="128.5">VI</text>
<text x="35.3" y="128.5">VO</text>
<text x="213.8" y="127.2">220</text>
<text x="214.1" y="130.4">R2</text>
<text x="228.5" y="127.2">CD4069</text>
<text x="243.8" y="127.2">CD4069</text>
<text x="33.7" y="132.7" transform="rotate(-90 33.7 132.7)">GND</text>
<text x="118.6" y="137.4">J8</text>
<text x="213.8" y="133">220</text>
<text x="21.4" y="139.9">PWR_FLAG</text>
<text x="31.2" y="143.1">GND</text>
<text x="115" y="139.7">bootloader</text>
<text x="130.9" y="138.7">+5V</text>
<text x="201.1" y="142.5">J6</text>
<text x="53.7" y="149.5">RST</text>
<text x="72.9" y="144.4">RAW</text>
<text x="73.2" y="146.9">GND</text>
<text x="193.9" y="144.8">stereo_jack_3.5mm</text>
<text x="53.7" y="152">GND</text>
<text x="73.6" y="152">3.3v</text>
<text x="93.4" y="151.3">GND</text>
<text x="137.2" y="150.1">GND</text>
<text x="43.9" y="159.6">GND</text>
<text x="163.9" y="159.7">+5V</text>
<text x="258.1" y="160.3">J7</text>
<text x="72.6" y="167.3">MISO</text>
<text x="73.4" y="164.7">SKC</text>
<text x="126.3" y="165.3">CD4069</text>
<text x="127.8" y="163">U4C</text>
<text x="145.3" y="165.3">CD4069</text>
<text x="146.8" y="163">U4D</text>
<text x="257.3" y="162.6">din5</text>
<text x="53.7" y="172.3">int</text>
<text x="58.4" y="173.2" transform="rotate(-90 58.4 173.2)">5v</text>
<text x="72.6" y="169.8">MOSI</text>
<text x="74.7" y="172.3">SS</text>
<text x="165.7" y="173.3" transform="rotate(-90 165.7 173.3)">VDD</text>
<text x="47" y="175.6">+5V</text>
<text x="125.7" y="178">CD4069</text>
<text x="127.2" y="175.7">U4E</text>
<text x="145.3" y="178">CD4069</text>
<text x="146.9" y="175.7">U4F</text>
<text x="171.1" y="175.6">U4G</text>
<text x="171.5" y="177.9">CD4069</text>
<text x="165.7" y="182.7" transform="rotate(-90 165.7 182.7)">VSS</text>
<text x="163.3" y="193.9">GND</text>
</g>
<g font-size="1.8" fill="#a90000">
<text x="176.7" y="20.3">1</text>
<text x="176.7" y="22.9">6</text>
<text x="197.6" y="22.9">8</text>
<text x="204.2" y="19.8" transform="rotate(-90 204.2 19.8)">7</text>
<text x="210.3" y="22.9">6</text>
<text x="155.1" y="25.4">1</text>
<text x="155.1" y="27.9">2</text>
<text x="164" y="25.4">1</text>
<text x="164" y="27.9">2</text>
<text x="176.7" y="25.4">2</text>
<text x="176.7" y="27.9">7</text>
<text x="197.6" y="27.9">2</text>
<text x="197.6" y="25.4">5</text>
<text x="210.3" y="27.9">1</text>
<text x="210.3" y="25.4">3</text>
<text x="155.1" y="30.5">3</text>
<text x="164" y="30.5">3</text>
<text x="176.7" y="30.5">3</text>
<text x="176.7" y="35.6">4</text>
<text x="176.7" y="33">8</text>
<text x="204.2" y="32.5" transform="rotate(-90 204.2 32.5)">4</text>
<text x="108.6" y="40.6">R</text>
<text x="108.6" y="38.1">S</text>
<text x="176.7" y="40.6">5</text>
<text x="176.7" y="38.1">9</text>
<text x="40.1" y="44.4">1</text>
<text x="40.1" y="47">2</text>
<text x="70.1" y="47">23</text>
<text x="70.1" y="44.4">24</text>
<text x="107.9" y="43.2">RN</text>
<text x="108.7" y="45.7">T</text>
<text x="182.6" y="44.6" transform="rotate(-90 182.6 44.6)">0</text>
<text x="245.3" y="47">8</text>
<text x="40.1" y="49.5">3</text>
<text x="40.1" y="52.1">4</text>
<text x="70.1" y="52.1">21</text>
<text x="70.1" y="49.5">22</text>
<text x="108" y="48.3">TN</text>
<text x="232.6" y="49.5">2</text>
<text x="245.3" y="49.5">7</text>
<text x="40.1" y="54.6">5</text>
<text x="40.1" y="57.1">6</text>
<text x="40.1" y="59.7">7</text>
<text x="70.1" y="59.7">18</text>
<text x="70.1" y="57.1">19</text>
<text x="70.1" y="54.6">20</text>
<text x="232.6" y="54.6">3</text>
<text x="245.3" y="57.1">5</text>
<text x="245.3" y="54.6">6</text>
<text x="40.1" y="62.2">8</text>
<text x="40.1" y="64.8">9</text>
<text x="70.1" y="64.8">16</text>
<text x="70.1" y="62.2">17</text>
<text x="39.7" y="67.3">10</text>
<text x="39.7" y="69.8">11</text>
<text x="70.1" y="69.8">14</text>
<text x="70.1" y="67.3">15</text>
<text x="39.7" y="72.4">12</text>
<text x="70.1" y="72.4">13</text>
<text x="253.5" y="83.8">4</text>
<text x="260.1" y="80.8" transform="rotate(-90 260.1 80.8)">2</text>
<text x="266.2" y="83.8">5</text>
<text x="35.2" y="88.3">16</text>
<text x="44.1" y="88.3">15</text>
<text x="206.4" y="88.3">S</text>
<text x="253.5" y="86.4">1</text>
<text x="266.2" y="86.4">3</text>
<text x="35.2" y="95.9">10</text>
<text x="35.2" y="93.3">12</text>
<text x="35.2" y="90.8">14</text>
<text x="44.1" y="93.3">11</text>
<text x="44.1" y="90.8">13</text>
<text x="44.6" y="95.9">9</text>
<text x="133.1" y="92.2" transform="rotate(-90 133.1 92.2)">8</text>
<text x="205.7" y="93.3">RN</text>
<text x="206.4" y="90.8">R</text>
<text x="206.5" y="95.9">T</text>
<text x="35.7" y="101">6</text>
<text x="35.7" y="98.4">8</text>
<text x="44.6" y="101">5</text>
<text x="44.6" y="98.4">7</text>
<text x="124" y="100.3">1</text>
<text x="141.7" y="100.3">7</text>
<text x="205.8" y="98.4">TN</text>
<text x="35.7" y="106">2</text>
<text x="35.7" y="103.5">4</text>
<text x="44.6" y="106">1</text>
<text x="44.6" y="103.5">3</text>
<text x="124" y="102.9">2</text>
<text x="124" y="105.4">3</text>
<text x="124" y="107.9">4</text>
<text x="141.7" y="107.9">6</text>
<text x="133.1" y="117.6" transform="rotate(-90 133.1 117.6)">5</text>
<text x="26.2" y="127.6">3</text>
<text x="38.9" y="127.6">1</text>
<text x="32.8" y="134.7" transform="rotate(-90 32.8 134.7)">2</text>
<text x="225.6" y="132.1">2</text>
<text x="237" y="132.1">1</text>
<text x="240.8" y="132.1">4</text>
<text x="252.2" y="132.1">3</text>
<text x="79.7" y="143.5">24</text>
<text x="120.2" y="142.2">6</text>
<text x="49.7" y="148.6">3</text>
<text x="79.7" y="146">23</text>
<text x="120.2" y="149.9">3</text>
<text x="120.2" y="147.3">4</text>
<text x="120.2" y="144.8">5</text>
<text x="205.7" y="149.9">R</text>
<text x="205.8" y="147.3">S</text>
<text x="252.2" y="149.9">4</text>
<text x="258.8" y="146.8" transform="rotate(-90 258.8 146.8)">2</text>
<text x="264.9" y="149.9">5</text>
<text x="49.7" y="151.1">4</text>
<text x="79.7" y="151.1">21</text>
<text x="120.2" y="154.9">1</text>
<text x="120.2" y="152.4">2</text>
<text x="205.1" y="152.4">RN</text>
<text x="205.8" y="154.9">T</text>
<text x="252.2" y="152.4">1</text>
<text x="264.9" y="152.4">3</text>
<text x="205.2" y="157.5">TN</text>
<text x="79.7" y="166.4">15</text>
<text x="79.7" y="163.8">16</text>
<text x="164.8" y="167" transform="rotate(-90 164.8 167)">14</text>
<text x="49.2" y="171.4">12</text>
<text x="79.7" y="171.4">13</text>
<text x="79.7" y="168.9">14</text>
<text x="123.3" y="170.2">6</text>
<text x="134.8" y="170.2">5</text>
<text x="142.4" y="170.2">8</text>
<text x="153.8" y="170.2">9</text>
<text x="57.5" y="177.8" transform="rotate(-90 57.5 177.8)">25</text>
<text x="122.2" y="182.9">10</text>
<text x="133.6" y="182.9">11</text>
<text x="141.9" y="182.9">12</text>
<text x="153.3" y="182.9">13</text>
<text x="164.8" y="186.8" transform="rotate(-90 164.8 186.8)">7</text>
</g>
<text font-size="1.4" fill="#0000c2" x="115.6" y="135.3">bootloader breakout</text>
<g font-size="1.1" fill="#0000c2">
<text x="148.6" y="17.9">set jumpers high/left for transmit (default)</text>
<text x="11.4" y="52.2">set high for rs422 output (default)</text>
</g>
</svg>
